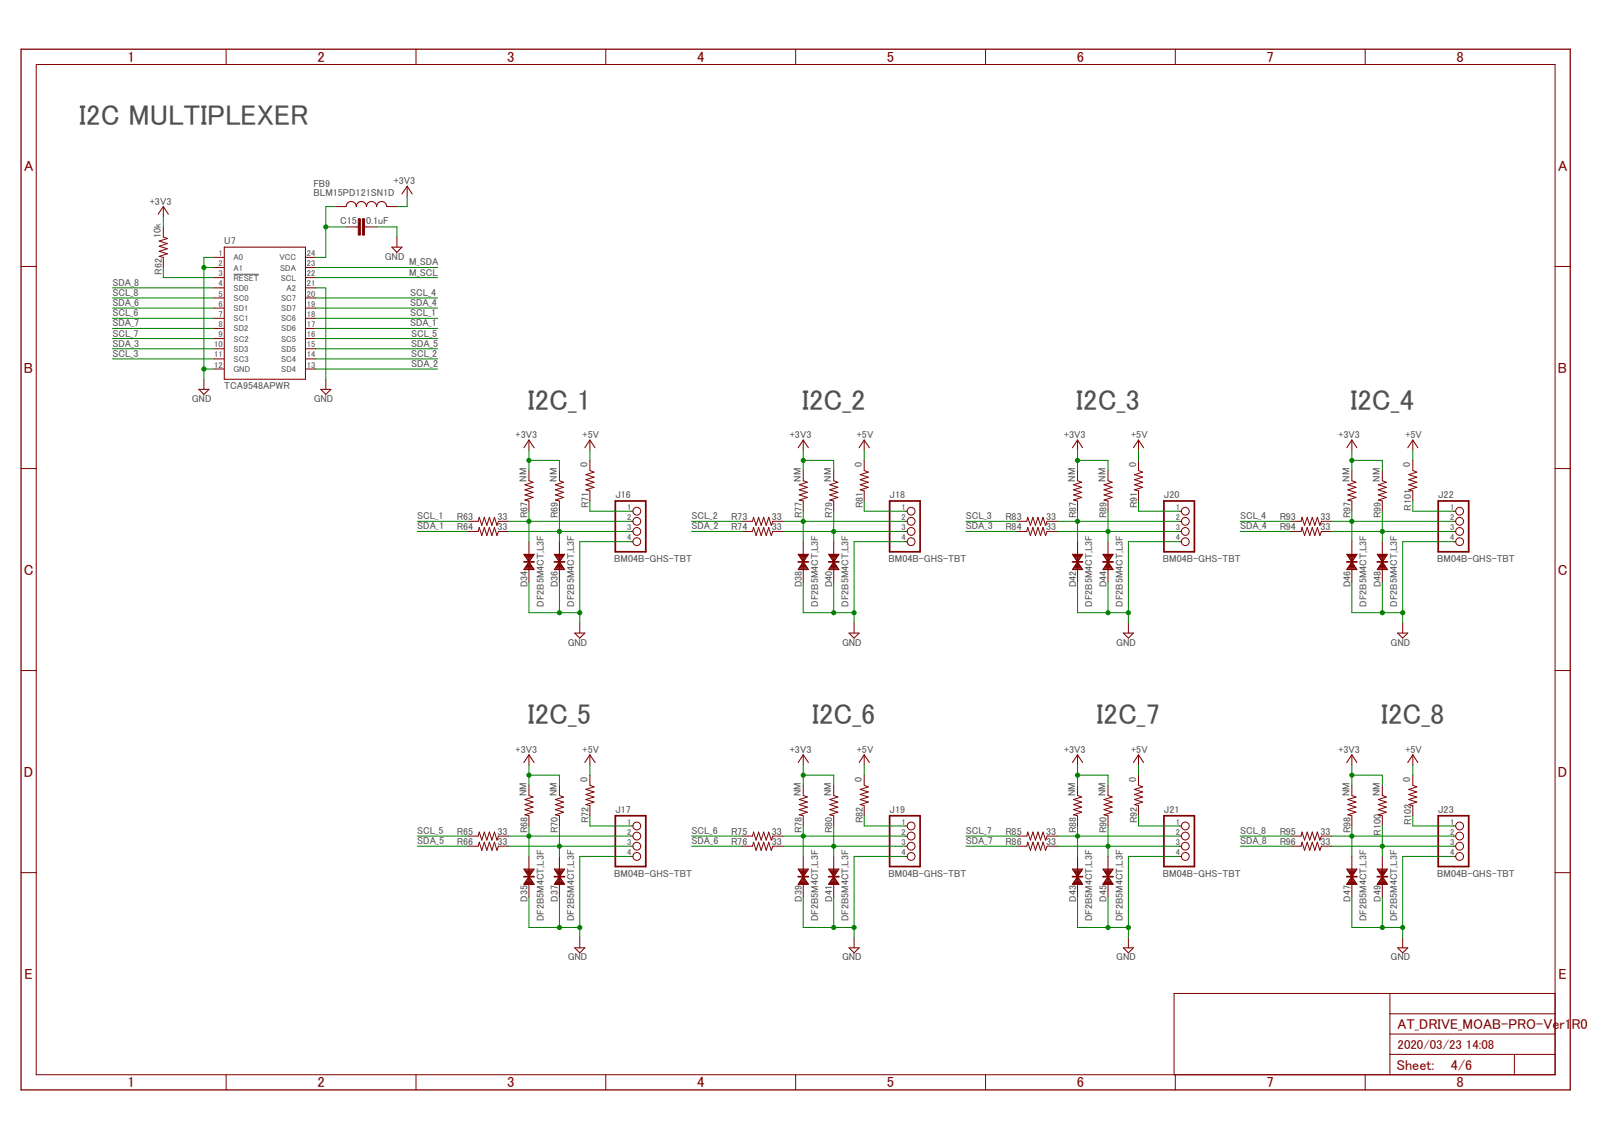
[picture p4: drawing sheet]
<svg xmlns="http://www.w3.org/2000/svg" width="297mm" height="210mm" viewBox="0 0 297 210" stroke-linecap="round" stroke-linejoin="round" font-family="sans-serif">
<path d="M43 50.5h4.6" fill="none" stroke="#505050" stroke-width=".18"/>
<g fill="none" stroke="#800000" stroke-width=".18">
<path d="M6.7 11.9h279.5v186h-279.5zM41.6 9.1v2.8M76.6 9.1v2.8M111.5 9.1v2.8M146.4 9.1v2.8M181.4 9.1v2.8M216.3 9.1v2.8M251.2 9.1v2.8M30.1 38v1.9M61.8 38h1.9M71.2 38h1.8M74.9 34.3v1.9"/>
<path d="M3.9 49.1h2.8M30.1 41.8v1.8l.7 .3-1.5 .5 1.5 .5-1.5 .4 1.5 .5-1.5 .5 1.5 .4-1.5 .5 .8 .2v1.9M39.4 47.4h1.9M39.4 49.3h1.9M39.4 51.1h1.9M39.4 53h1.9M39.4 54.9h1.9M39.4 56.7h1.9M39.4 58.6h1.9M56.2 47.4h1.9M56.2 49.3h1.9M56.2 51.1h1.9"/>
<path d="M56.2 53h1.9M56.2 54.9h1.9M56.2 56.7h1.9M56.2 58.6h1.9M63.7 41.8h2.3M67.1 41.8h2.2M73 43.6v1.9M286.2 49.1h2.8M37.5 69.8v1.9M39.4 60.5h1.9M39.4 62.3h1.9M39.4 64.2h1.9"/>
<path d="M39.4 66.1h1.9M39.4 67.9h1.9M56.2 60.5h1.9M56.2 62.3h1.9M56.2 64.2h1.9M56.2 66.1h1.9M56.2 67.9h1.9M60 69.8v1.9M3.9 86.3h2.8M86.1 96h1.9l.2-.8 .5 1.5 .4-1.5 .5 1.5 .5-1.5 .4 1.5 .5-1.5 .5 1.5 .2-.7h1.9M86.1 97.9h1.9l.2-.8 .5 1.5 .4-1.5 .5 1.5 .5-1.5 .4 1.5 .5-1.5 .5 1.5 .2-.7h1.9M97.3 86.6v1.9l.8 .3-1.5 .5 1.5 .4-1.5 .5 1.5 .5-1.5 .4 1.5 .5-1.5 .5 .7 .1v1.9"/>
<path d="M97.3 81v1.9M103 86.6v1.9l.7 .3-1.5 .5 1.5 .4-1.5 .5 1.5 .5-1.5 .4 1.5 .5-1.5 .5 .8 .1v1.9M108.6 84.8v1.8l.7 .3-1.5 .5 1.5 .5-1.5 .4 1.5 .5-1.5 .5 1.5 .4-1.5 .5 .8 .2v1.8M108.6 81v1.9M116.1 94.1h.4M116.1 96h.4M116.1 97.9h.4M116.1 99.7h.4M136.6 96h1.9l.2-.8 .4 1.5 .5-1.5 .5 1.5 .4-1.5 .5 1.5 .5-1.5 .4 1.5 .3-.7h1.9M136.6 97.9h1.9l.2-.8 .4 1.5 .5-1.5 .5 1.5 .4-1.5 .5 1.5 .5-1.5 .4 1.5 .3-.7h1.9M147.8 86.6v1.9l.8 .3-1.5 .5 1.5 .4-1.5 .5 1.5 .5-1.5 .4 1.5 .5-1.5 .5 .7 .1v1.9M147.8 81v1.9"/>
<path d="M153.4 86.6v1.9l.8 .3-1.5 .5 1.5 .4-1.5 .5 1.5 .5-1.5 .4 1.5 .5-1.5 .5 .7 .1v1.9M159 84.8v1.8l.8 .3-1.5 .5 1.5 .5-1.5 .4 1.5 .5-1.5 .5 1.5 .4-1.5 .5 .7 .2v1.8M159 81v1.9M166.5 94.1h.4M166.5 96h.4M166.5 97.9h.4M166.5 99.7h.4M187.1 96h1.9l.1-.8 .5 1.5 .5-1.5 .5 1.5 .4-1.5 .5 1.5 .5-1.5 .4 1.5 .3-.7h1.9M187.1 97.9h1.9l.1-.8 .5 1.5 .5-1.5 .5 1.5 .4-1.5 .5 1.5 .5-1.5 .4 1.5 .3-.7h1.9M198.3 86.6v1.9l.8 .3-1.5 .5 1.5 .4-1.5 .5 1.5 .5-1.5 .4 1.5 .5-1.5 .5 .7 .1v1.9M198.3 81v1.9M203.9 86.6v1.9l.8 .3-1.5 .5 1.5 .4-1.5 .5 1.5 .5-1.5 .4 1.5 .5-1.5 .5 .7 .1v1.9"/>
<path d="M209.5 84.8v1.8l.8 .3-1.5 .5 1.5 .5-1.5 .4 1.5 .5-1.5 .5 1.5 .4-1.5 .5 .7 .2v1.8M209.5 81v1.9M217 94.1h.4M217 96h.4M217 97.9h.4M217 99.7h.4M237.6 96h1.9l.1-.8 .5 1.5 .5-1.5 .4 1.5 .5-1.5 .5 1.5 .4-1.5 .5 1.5 .3-.7h1.9M237.6 97.9h1.9l.1-.8 .5 1.5 .5-1.5 .4 1.5 .5-1.5 .5 1.5 .4-1.5 .5 1.5 .3-.7h1.9M248.8 86.6v1.9l.8 .3-1.5 .5 1.5 .4-1.5 .5 1.5 .5-1.5 .4 1.5 .5-1.5 .5 .7 .1v1.9M248.8 81v1.9M254.4 86.6v1.9l.7 .3-1.4 .5 1.4 .4-1.4 .5 1.4 .5-1.4 .4 1.4 .5-1.4 .5 .7 .1v1.9M260 84.8v1.8l.8 .3-1.5 .5 1.5 .5-1.5 .4 1.5 .5-1.5 .5 1.5 .4-1.5 .5 .7 .2v1.8"/>
<path d="M260 81v1.9M267.5 94.1h.4M267.5 96h.4M267.5 97.9h.4M267.5 99.7h.4M286.2 86.3h2.8M106.7 114.7v1.9M157.2 114.7v1.9M207.7 114.7v1.9M258.1 114.7v1.9M3.9 123.5h2.8M97.3 139v1.9"/>
<path d="M108.6 139v1.9M147.8 139v1.9M159 139v1.9M198.3 139v1.9M209.5 139v1.9M248.8 139v1.9M260 139v1.9M286.2 123.5h2.8M86.1 153.9h1.9l.2-.7 .5 1.5 .4-1.5 .5 1.5 .5-1.5 .4 1.5 .5-1.5 .5 1.5 .2-.8h1.9M86.1 155.8h1.9l.2-.7 .5 1.5 .4-1.5 .5 1.5 .5-1.5 .4 1.5 .5-1.5 .5 1.5 .2-.8h1.9M97.3 144.6v1.9l.8 .2-1.5 .5 1.5 .5-1.5 .4 1.5 .5-1.5 .5 1.5 .4-1.5 .5 .7 .2v1.9M103 144.6v1.9l.7 .2-1.5 .5 1.5 .5-1.5 .4 1.5 .5-1.5 .5 1.5 .4-1.5 .5 .8 .2v1.9"/>
<path d="M108.6 142.7v1.9l.7 .3-1.5 .5 1.5 .4-1.5 .5 1.5 .4-1.5 .5 1.5 .5-1.5 .4 .8 .2v1.9M116.1 152.1h.4M116.1 153.9h.4M116.1 155.8h.4M116.1 157.7h.4M136.6 153.9h1.9l.2-.7 .4 1.5 .5-1.5 .5 1.5 .4-1.5 .5 1.5 .5-1.5 .4 1.5 .3-.8h1.9M136.6 155.8h1.9l.2-.7 .4 1.5 .5-1.5 .5 1.5 .4-1.5 .5 1.5 .5-1.5 .4 1.5 .3-.8h1.9M147.8 144.6v1.9l.8 .2-1.5 .5 1.5 .5-1.5 .4 1.5 .5-1.5 .5 1.5 .4-1.5 .5 .7 .2v1.9M153.4 144.6v1.9l.8 .2-1.5 .5 1.5 .5-1.5 .4 1.5 .5-1.5 .5 1.5 .4-1.5 .5 .7 .2v1.9M159 142.7v1.9l.8 .3-1.5 .5 1.5 .4-1.5 .5 1.5 .4-1.5 .5 1.5 .5-1.5 .4 .7 .2v1.9M166.5 152.1h.4M166.5 153.9h.4"/>
<path d="M166.5 155.8h.4M166.5 157.7h.4M187.1 153.9h1.9l.1-.7 .5 1.5 .5-1.5 .5 1.5 .4-1.5 .5 1.5 .5-1.5 .4 1.5 .3-.8h1.9M187.1 155.8h1.9l.1-.7 .5 1.5 .5-1.5 .5 1.5 .4-1.5 .5 1.5 .5-1.5 .4 1.5 .3-.8h1.9M198.3 144.6v1.9l.8 .2-1.5 .5 1.5 .5-1.5 .4 1.5 .5-1.5 .5 1.5 .4-1.5 .5 .7 .2v1.9M203.9 144.6v1.9l.8 .2-1.5 .5 1.5 .5-1.5 .4 1.5 .5-1.5 .5 1.5 .4-1.5 .5 .7 .2v1.9M209.5 142.7v1.9l.8 .3-1.5 .5 1.5 .4-1.5 .5 1.5 .4-1.5 .5 1.5 .5-1.5 .4 .7 .2v1.9M217 152.1h.4M217 153.9h.4M217 155.8h.4M217 157.7h.4M237.6 153.9h1.9l.1-.7 .5 1.5 .5-1.5 .4 1.5 .5-1.5 .5 1.5 .4-1.5 .5 1.5 .3-.8h1.9"/>
<path d="M237.6 155.8h1.9l.1-.7 .5 1.5 .5-1.5 .4 1.5 .5-1.5 .5 1.5 .4-1.5 .5 1.5 .3-.8h1.9M248.8 144.6v1.9l.8 .2-1.5 .5 1.5 .5-1.5 .4 1.5 .5-1.5 .5 1.5 .4-1.5 .5 .7 .2v1.9M254.4 144.6v1.9l.7 .2-1.4 .5 1.4 .5-1.4 .4 1.4 .5-1.4 .5 1.4 .4-1.4 .5 .7 .2v1.9M260 142.7v1.9l.8 .3-1.5 .5 1.5 .4-1.5 .5 1.5 .4-1.5 .5 1.5 .5-1.5 .4 .7 .2v1.9M267.5 152.1h.4M267.5 153.9h.4M267.5 155.8h.4M267.5 157.7h.4M3.9 160.7h2.8M106.7 172.6v1.9M157.2 172.6v1.9M207.7 172.6v1.9"/>
<path d="M258.1 172.6v1.9M286.2 160.7h2.8M41.6 197.9v2.8M76.6 197.9v2.8M111.5 197.9v2.8M146.4 197.9v2.8M181.4 197.9v2.8M216.3 197.9v2.8M251.2 197.9v2.8M255.8 194.1h30.4M255.8 182.9v15M255.8 190.4h30.4"/>
<path d="M255.8 186.7h30.4M278.7 194.1v3.8M286.2 182.9h-70.1v15"/>
<circle cx="117.2" cy="96" r=".72"/>
<circle cx="117.2" cy="94.1" r=".72"/>
<circle cx="117.2" cy="97.9" r=".72"/>
<circle cx="117.2" cy="99.7" r=".72"/>
<circle cx="167.7" cy="96" r=".72"/>
<circle cx="167.7" cy="94.1" r=".72"/>
<circle cx="167.7" cy="99.7" r=".72"/>
<circle cx="167.7" cy="97.9" r=".72"/>
<circle cx="218.1" cy="94.1" r=".72"/>
<circle cx="218.1" cy="96" r=".72"/>
<circle cx="218.1" cy="99.7" r=".72"/>
<circle cx="218.1" cy="97.9" r=".72"/>
<circle cx="268.6" cy="96" r=".72"/>
<circle cx="268.6" cy="99.7" r=".72"/>
<circle cx="268.6" cy="97.9" r=".72"/>
<circle cx="268.6" cy="94.1" r=".72"/>
<circle cx="117.2" cy="157.7" r=".72"/>
<circle cx="117.2" cy="155.8" r=".72"/>
<circle cx="117.2" cy="153.9" r=".72"/>
<circle cx="117.2" cy="152.1" r=".72"/>
<circle cx="167.7" cy="155.8" r=".72"/>
<circle cx="167.7" cy="152.1" r=".72"/>
<circle cx="167.7" cy="153.9" r=".72"/>
<circle cx="167.7" cy="157.7" r=".72"/>
<circle cx="218.1" cy="157.7" r=".72"/>
<circle cx="218.1" cy="152.1" r=".72"/>
<circle cx="218.1" cy="153.9" r=".72"/>
<circle cx="218.1" cy="155.8" r=".72"/>
<circle cx="268.6" cy="155.8" r=".72"/>
<circle cx="268.6" cy="152.1" r=".72"/>
<circle cx="268.6" cy="153.9" r=".72"/>
<circle cx="268.6" cy="157.7" r=".72"/>
</g>
<path d="M3.9 9.1h285.1v191.6h-285.1z" fill="none" stroke="#800000" stroke-width=".23"/>
<g fill="none" stroke="#800000" stroke-width=".19">
<path d="M29.1 39.4l1-1.4 .9 1.4M63.7 38a.93 .93 0 0 1 .9-.9 .93 .93 0 0 1 1 .9 .93 .93 0 0 1 .9-.9 .93 .93 0 0 1 .9 .9 .94 .94 0 0 1 1-.9 .94 .94 0 0 1 .9 .9 .93 .93 0 0 1 1-.9 .93 .93 0 0 1 .9 .9M74 35.7l.9-1.4 1 1.4M41.3 45.5h14.9v24.3h-14.9zM72.1 45.5h1.9l-1 1zM36.6 71.7h1.9l-1 .9zM59 71.7h1.9l-.9 .9zM96.4 82.4l.9-1.4 1 1.4M97.3 99.7v7.5M103 99.7v7.5M107.6 82.4l1-1.4 .9 1.4M146.9 82.4l.9-1.4 1 1.4"/>
<path d="M147.8 99.7v7.5M153.4 99.7v7.5M158.1 82.4l.9-1.4 1 1.4M197.4 82.4l.9-1.4 .9 1.4M198.3 99.7v7.5M203.9 99.7v7.5M208.6 82.4l.9-1.4 1 1.4M247.9 82.4l.9-1.4 .9 1.4M248.8 99.7v7.5M254.4 99.7v7.5M259.1 82.4l.9-1.4 .9 1.4M96.4 102.1h1.9l-1 1.4z"/>
<path d="M96.5 102.1h1.8M96.5 104.8h1.7M96.6 102.3h1.5M96.6 104.6h1.5M96.7 102.4h1.3M96.7 104.5h1.3M96.8 102.6h1.1M96.8 104.3h1.1M96.9 102.7h.9M96.9 104.1h.9M97 102.9h.7M97 104h.7"/>
<path d="M97.1 103.1h.5M97.1 103.8h.5M97.2 103.2h.3M97.2 103.7h.3M97.3 103.4h.1M97.3 103.5h.1M97.3 103.5l1 1.4h-1.9zM102 102.1h1.9l-.9 1.4zM102.1 102.1h1.8M102.1 104.8h1.7M102.2 102.3h1.6M102.2 104.6h1.5"/>
<path d="M102.3 102.4h1.4M102.3 104.5h1.3M102.4 102.6h1.1M102.4 104.3h1.1M102.5 102.7h.9M102.5 104.1h.9M102.6 102.9h.7M102.6 104h.7M102.7 103.1h.5M102.7 103.8h.5M102.8 103.2h.3M102.8 103.7h.3"/>
<path d="M102.9 103.4h.1M102.9 103.5h.1M103 103.5l.9 1.4h-1.9zM105.8 116.6h1.8l-.9 .9zM146.9 102.1h1.9l-1 1.4zM146.9 102.1h1.8M147 104.8h1.7M147 102.3h1.6M147.1 104.6h1.5M147.2 102.4h1.3M147.2 104.5h1.3M147.3 102.6h1.1"/>
<path d="M147.3 104.3h1.1M147.4 102.7h.9M147.4 104.1h.9M147.5 102.9h.7M147.5 104h.7M147.6 103.1h.5M147.6 103.8h.5M147.7 103.2h.3M147.7 103.7h.3M147.8 103.4h.1M147.8 103.5h.1M147.8 103.5l1 1.4h-1.9z"/>
<path d="M152.5 102.1h1.9l-1 1.4zM152.5 102.1h1.8M152.6 104.8h1.7M152.7 102.3h1.5M152.7 104.6h1.5M152.8 102.4h1.3M152.8 104.5h1.3M152.9 102.6h1.1M152.9 104.3h1.1M153 102.7h.9M153 104.1h.9M153.1 102.9h.7"/>
<path d="M153.1 104h.7M153.2 103.1h.5M153.2 103.8h.5M153.3 103.2h.3M153.3 103.7h.3M153.4 103.4h.1M153.4 103.5h.1M153.4 103.5l1 1.4h-1.9zM156.3 116.6h1.8l-.9 .9zM197.4 102.1h1.8l-.9 1.4zM197.4 102.1h1.8M197.4 104.8h1.8"/>
<path d="M197.5 102.3h1.6M197.5 104.6h1.6M197.6 102.4h1.4M197.7 104.5h1.3M197.7 102.6h1.2M197.8 104.3h1.1M197.8 102.7h1M197.9 104.1h.9M198 102.9h.7M198 104h.7M198 103.1h.6M198.1 103.8h.5"/>
<path d="M198.1 103.2h.4M198.2 103.7h.3M198.2 103.4h.2M198.3 103.5h.1M198.3 103.5l.9 1.4h-1.8zM203 102.1h1.9l-1 1.4zM203 102.1h1.8M203.1 104.8h1.7M203.1 102.3h1.6M203.2 104.6h1.5M203.2 102.4h1.4M203.3 104.5h1.3"/>
<path d="M203.3 102.6h1.2M203.4 104.3h1.1M203.5 102.7h.9M203.5 104.1h.9M203.6 102.9h.7M203.6 104h.7M203.6 103.1h.6M203.7 103.8h.5M203.8 103.2h.3M203.8 103.7h.3M203.9 103.4h.1M203.9 103.5h.1"/>
<path d="M203.9 103.5l1 1.4h-1.9zM206.7 116.6h1.9l-.9 .9zM247.9 102.1h1.8l-.9 1.4zM247.9 102.1h1.8M247.9 104.8h1.8M248 102.3h1.6M248 104.6h1.6M248.1 102.4h1.4M248.1 104.5h1.3M248.2 102.6h1.2M248.2 104.3h1.1M248.3 102.7h1"/>
<path d="M248.3 104.1h1M248.4 102.9h.8M248.5 104h.7M248.5 103.1h.6M248.6 103.8h.4M248.6 103.2h.4M248.6 103.7h.3M248.7 103.4h.2M248.8 103.5h.1M248.8 103.5l.9 1.4h-1.8zM253.5 102.1h1.8l-.9 1.4zM253.5 102.1h1.8"/>
<path d="M253.5 104.8h1.8M253.6 102.3h1.6M253.6 104.6h1.6M253.7 102.4h1.4M253.7 104.5h1.4M253.8 102.6h1.2M253.9 104.3h1.1M253.9 102.7h1M254 104.1h.9M254 102.9h.8M254.1 104h.7M254.1 103.1h.6"/>
<path d="M254.2 103.8h.5M254.2 103.2h.4M254.3 103.7h.3M254.3 103.4h.2M254.4 103.5h.1M254.4 103.5l.9 1.4h-1.8zM257.2 116.6h1.9l-1 .9zM96.4 140.4l.9-1.4 1 1.4M97.3 157.7v7.5M103 157.7v7.5M107.6 140.4l1-1.4 .9 1.4M146.9 140.4l.9-1.4 1 1.4"/>
<path d="M147.8 157.7v7.5M153.4 157.7v7.5M158.1 140.4l.9-1.4 1 1.4M197.4 140.4l.9-1.4 .9 1.4M198.3 157.7v7.5M203.9 157.7v7.5M208.6 140.4l.9-1.4 1 1.4M247.9 140.4l.9-1.4 .9 1.4M248.8 157.7v7.5M254.4 157.7v7.5M259.1 140.4l.9-1.4 .9 1.4M96.4 160h1.9l-1 1.4z"/>
<path d="M96.5 160.2h1.7M96.5 162.7h1.7M96.6 162.5h1.5M96.6 160.3h1.5M96.7 162.3h1.3M96.7 160.5h1.3M96.8 162.2h1.1M96.8 160.6h1.1M96.9 162h.9M96.9 160.8h.9M97 161.9h.7M97 161h.7"/>
<path d="M97.1 161.1h.5M97.2 161.7h.4M97.2 161.3h.3M97.3 161.6h.2M97.3 161.4l1 1.4h-1.9zM97.3 161.4h.1M102 160h1.9l-.9 1.4zM102.1 160.2h1.7M102.2 162.7h1.6M102.2 162.5h1.5M102.2 160.3h1.5M102.3 162.3h1.3"/>
<path d="M102.3 160.5h1.3M102.4 162.2h1.1M102.4 160.6h1.1M102.6 162h.8M102.6 160.8h.8M102.7 161.9h.6M102.7 161h.6M102.7 161.1h.5M102.8 161.7h.4M102.8 161.3h.3M102.9 161.6h.2M103 161.4l.9 1.4h-1.9z"/>
<path d="M103 161.4h.1M105.8 174.5h1.8l-.9 1zM146.9 160h1.9l-1 1.4zM147 162.7h1.7M147 160.2h1.7M147.1 162.5h1.4M147.1 160.3h1.5M147.2 162.3h1.2M147.2 160.5h1.3M147.3 162.2h1.1M147.3 160.6h1.1M147.4 162h.9"/>
<path d="M147.4 160.8h.9M147.5 161.9h.6M147.5 161h.6M147.6 161.1h.4M147.6 161.7h.4M147.7 161.3h.2M147.7 161.6h.2M147.8 161.4l1 1.4h-1.9zM147.8 161.4h.1M152.5 160h1.9l-1 1.4zM152.6 162.7h1.7M152.6 160.2h1.7"/>
<path d="M152.7 162.5h1.5M152.7 160.3h1.5M152.8 162.3h1.3M152.8 160.5h1.3M152.9 162.2h1.1M152.9 160.6h1.1M153 162h.9M153 160.8h.9M153.1 161h.7M153.1 161.9h.7M153.2 161.1h.4M153.2 161.7h.4"/>
<path d="M153.3 161.3h.2M153.4 161.6h.1M153.4 161.4l1 1.4h-1.9zM153.4 161.4h.1M156.3 174.5h1.8l-.9 1zM197.4 160h1.8l-1.8 2.8h1.8zM197.5 162.7h1.6M197.5 160.2h1.7M197.6 162.5h1.4M197.6 160.3h1.5M197.7 162.3h1.2M197.7 160.5h1.2"/>
<path d="M197.8 162.2h1M197.8 160.6h1M197.9 162h.8M197.9 160.8h.8M198 161h.6M198 161.9h.6M198.1 161.1h.4M198.1 161.7h.4M198.2 161.3h.2M198.2 161.6h.2M198.3 161.4h.1M203 160h1.9l-1.9 2.8h1.9z"/>
<path d="M203.1 162.7h1.6M203.1 160.2h1.7M203.2 162.5h1.4M203.2 160.3h1.5M203.3 162.3h1.2M203.3 160.5h1.3M203.4 162.2h1M203.4 160.6h1M203.5 160.8h.8M203.5 162h.8M203.6 161h.6M203.6 161.9h.6"/>
<path d="M203.7 161.1h.4M203.7 161.7h.4M203.8 161.3h.2M203.8 161.6h.2M203.9 161.4h.1M206.7 174.5h1.9l-.9 1zM247.9 160h1.8l-1.8 2.8h1.8zM248 162.7h1.6M248 160.2h1.6M248.1 162.5h1.4M248.1 160.3h1.4M248.2 162.3h1.2"/>
<path d="M248.2 160.5h1.2M248.3 162.2h1M248.3 160.6h1M248.4 160.8h.8M248.4 162h.8M248.5 161h.6M248.5 161.9h.6M248.6 161.1h.4M248.6 161.7h.4M248.7 161.6h.2M248.7 161.3h.2M248.8 161.4h.1"/>
<path d="M253.5 160h1.8l-1.8 2.8h1.8zM253.6 162.7h1.6M253.6 160.2h1.6M253.7 162.5h1.4M253.7 160.3h1.4M253.8 162.3h1.2M253.8 160.5h1.2M253.9 162.2h1M253.9 160.6h1M254 160.8h.8M254 162h.8M254.1 161h.6"/>
<path d="M254.1 161.9h.6M254.2 161.1h.4M254.2 161.7h.4M254.3 161.6h.2M254.3 161.3h.2M254.4 161.4h.1M257.2 174.5h1.9l-1 1z"/>
</g>
<g fill="#800000" stroke="#800000" stroke-width=".18">
<path d="M66.7 40.3h.4v3h-.4z"/>
<path d="M65.9 40.3h.4v3h-.4z"/>
</g>
<g fill="none" stroke="#800000" stroke-width=".32">
<path d="M113.2 92.2h5.7v9.4h-5.7zM163.7 92.2h5.6v9.4h-5.6zM214.2 92.2h5.6v9.4h-5.6zM264.7 92.2h5.6v9.4h-5.6zM96.4 103.5h1.9M102 103.5h1.9M146.9 103.5h1.9M152.5 103.5h1.9M197.4 103.5h1.8M203 103.5h1.9M247.9 103.5h1.8M253.5 103.5h1.8"/>
<path d="M113.2 150.2h5.7v9.4h-5.7zM163.7 150.2h5.6v9.4h-5.6zM214.2 150.2h5.6v9.4h-5.6zM264.7 150.2h5.6v9.4h-5.6zM96.4 161.4h1.9M102 161.4h1.9M146.9 161.4h1.9M152.5 161.4h1.9M197.4 161.4h1.8M203 161.4h1.9M247.9 161.4h1.8M253.5 161.4h1.8"/>
</g>
<g fill="none" stroke="#008000" stroke-width=".18">
<path d="M30.1 39.9v1.9M61.8 38h-1.8v9.4h-1.9M74.9 36.2v1.8h-1.9M20.7 53h18.7M20.7 58.6h18.7M20.7 54.9h18.7M20.7 56.7h18.7M30.1 49.3v1.8h9.3M37.5 49.3h1.9M39.4 47.4h-1.9v22.4M58.1 49.3h22.4M58.1 53h1.9v16.8"/>
<path d="M58.1 51.1h22.4M58.1 58.6h22.4M58.1 54.9h22.4M58.1 56.7h22.4M60 41.8h3.7M69.3 41.8h3.7v1.8M20.7 60.5h18.7M20.7 66.1h18.7M20.7 64.2h18.7M20.7 62.3h18.7M37.5 67.9h1.9M58.1 67.9h22.4"/>
<path d="M58.1 60.5h22.4M58.1 66.1h22.4M58.1 64.2h22.4M58.1 62.3h22.4M76.8 96h9.3M76.8 97.9h9.3M93.6 96h22.5M93.6 97.9h22.5M97.3 82.9v3.7M97.3 94.1v5.6M97.3 84.8h5.7v1.8M103 94.1v5.6"/>
<path d="M108.6 82.9v1.9M108.6 92.2v1.9h7.5M116.1 99.7h-9.4v15M127.3 96h9.3M127.3 97.9h9.3M144.1 96h22.4M144.1 97.9h22.4M147.8 82.9v3.7M147.8 94.1v5.6M147.8 84.8h5.6v1.8M153.4 94.1v5.6M159 82.9v1.9"/>
<path d="M159 92.2v1.9h7.5M166.5 99.7h-9.3v15M177.8 96h9.3M177.8 97.9h9.3M194.6 96h22.4M194.6 97.9h22.4M198.3 82.9v3.7M198.3 94.1v5.6M198.3 84.8h5.6v1.8M203.9 94.1v5.6M209.5 82.9v1.9M209.5 92.2v1.9h7.5"/>
<path d="M217 99.7h-9.3v15M228.2 96h9.4M228.2 97.9h9.4M245.1 96h22.4M245.1 97.9h22.4M248.8 82.9v3.7M248.8 94.1v5.6M248.8 84.8h5.6v1.8M254.4 94.1v5.6M260 82.9v1.9M260 92.2v1.9h7.5M267.5 99.7h-9.4v15"/>
<path d="M97.3 107.2v5.6h9.4M103 107.2v5.6M147.8 107.2v5.6h9.4M153.4 107.2v5.6M198.3 107.2v5.6h9.4M203.9 107.2v5.6M248.8 107.2v5.6h9.3M254.4 107.2v5.6M76.8 153.9h9.3M76.8 155.8h9.3M93.6 153.9h22.5M93.6 155.8h22.5"/>
<path d="M97.3 140.9v3.7M97.3 152.1v5.6M97.3 142.7h5.7v1.9M103 152.1v5.6M108.6 140.9v1.8M108.6 150.2v1.9h7.5M116.1 157.7h-9.4v14.9M127.3 153.9h9.3M127.3 155.8h9.3M144.1 153.9h22.4M144.1 155.8h22.4M147.8 140.9v3.7"/>
<path d="M147.8 152.1v5.6M147.8 142.7h5.6v1.9M153.4 152.1v5.6M159 140.9v1.8M159 150.2v1.9h7.5M166.5 157.7h-9.3v14.9M177.8 153.9h9.3M177.8 155.8h9.3M194.6 153.9h22.4M194.6 155.8h22.4M198.3 140.9v3.7M198.3 152.1v5.6"/>
<path d="M198.3 142.7h5.6v1.9M203.9 152.1v5.6M209.5 140.9v1.8M209.5 150.2v1.9h7.5M217 157.7h-9.3v14.9M228.2 153.9h9.4M228.2 155.8h9.4M245.1 153.9h22.4M245.1 155.8h22.4M248.8 140.9v3.7M248.8 152.1v5.6M248.8 142.7h5.6v1.9"/>
<path d="M254.4 152.1v5.6M260 140.9v1.8M260 150.2v1.9h7.5M267.5 157.7h-9.4v14.9M97.3 165.2v5.6h9.4M103 165.2v5.6M147.8 165.2v5.6h9.4M153.4 165.2v5.6M198.3 165.2v5.6h9.4M203.9 165.2v5.6M248.8 165.2v5.6h9.3M254.4 165.2v5.6"/>
</g>
<g fill="#008000" stroke="#008000" stroke-width=".18">
<circle cx="103" cy="112.8" r=".38"/>
<circle cx="106.7" cy="112.8" r=".38"/>
<circle cx="37.5" cy="49.3" r=".38"/>
<circle cx="37.5" cy="67.9" r=".38"/>
<circle cx="153.4" cy="112.8" r=".38"/>
<circle cx="157.2" cy="112.8" r=".38"/>
<circle cx="203.9" cy="112.8" r=".38"/>
<circle cx="207.7" cy="112.8" r=".38"/>
<circle cx="254.4" cy="112.8" r=".38"/>
<circle cx="258.1" cy="112.8" r=".38"/>
<circle cx="103" cy="170.8" r=".38"/>
<circle cx="106.7" cy="170.8" r=".38"/>
<circle cx="153.4" cy="170.8" r=".38"/>
<circle cx="157.2" cy="170.8" r=".38"/>
<circle cx="203.9" cy="170.8" r=".38"/>
<circle cx="207.7" cy="170.8" r=".38"/>
<circle cx="254.4" cy="170.8" r=".38"/>
<circle cx="258.1" cy="170.8" r=".38"/>
<circle cx="60" cy="41.8" r=".38"/>
<circle cx="97.3" cy="84.8" r=".38"/>
<circle cx="147.8" cy="84.8" r=".38"/>
<circle cx="198.3" cy="84.8" r=".38"/>
<circle cx="248.8" cy="84.8" r=".38"/>
<circle cx="97.3" cy="142.7" r=".38"/>
<circle cx="147.8" cy="142.7" r=".38"/>
<circle cx="198.3" cy="142.7" r=".38"/>
<circle cx="248.8" cy="142.7" r=".38"/>
<circle cx="97.3" cy="96" r=".38"/>
<circle cx="103" cy="97.9" r=".38"/>
<circle cx="147.8" cy="96" r=".38"/>
<circle cx="153.4" cy="97.9" r=".38"/>
<circle cx="198.3" cy="96" r=".38"/>
<circle cx="203.9" cy="97.9" r=".38"/>
<circle cx="248.8" cy="96" r=".38"/>
<circle cx="254.4" cy="97.9" r=".38"/>
<circle cx="97.3" cy="153.9" r=".38"/>
<circle cx="103" cy="155.8" r=".38"/>
<circle cx="147.8" cy="153.9" r=".38"/>
<circle cx="153.4" cy="155.8" r=".38"/>
<circle cx="198.3" cy="153.9" r=".38"/>
<circle cx="203.9" cy="155.8" r=".38"/>
<circle cx="248.8" cy="153.9" r=".38"/>
<circle cx="254.4" cy="155.8" r=".38"/>
</g>
<g font-size="5.3" fill="#505050">
<text x="14.6" y="23.1">I2C MULTIPLEXER</text>
<text x="97.1" y="75.4">I2C_1</text>
<text x="147.6" y="75.4">I2C_2</text>
<text x="198.1" y="75.4">I2C_3</text>
<text x="248.6" y="75.4">I2C_4</text>
<text x="97.1" y="133.4">I2C_5</text>
<text x="149.5" y="133.4">I2C_6</text>
<text x="201.8" y="133.4">I2C_7</text>
<text x="254.2" y="133.4">I2C_8</text>
</g>
<g font-size="2.7" fill="#800000">
<text x="23.5" y="11.4">1</text>
<text x="58.4" y="11.4">2</text>
<text x="93.3" y="11.4">3</text>
<text x="128.3" y="11.4">4</text>
<text x="163.2" y="11.4">5</text>
<text x="198.2" y="11.4">6</text>
<text x="233.1" y="11.4">7</text>
<text x="268" y="11.4">8</text>
<text x="4.4" y="31.4">A</text>
<text x="286.7" y="31.4">A</text>
<text x="4.4" y="68.6">B</text>
<text x="286.7" y="68.6">B</text>
<text x="4.4" y="105.8">C</text>
<text x="286.7" y="105.8">C</text>
<text x="4.4" y="143">D</text>
<text x="286.7" y="143">D</text>
<text x="4.5" y="180.2">E</text>
<text x="286.8" y="180.2">E</text>
<text x="23.5" y="200.2">1</text>
<text x="58.4" y="200.2">2</text>
<text x="93.3" y="200.2">3</text>
<text x="128.3" y="200.2">4</text>
<text x="163.2" y="200.2">5</text>
<text x="198.2" y="200.2">6</text>
<text x="233.1" y="200.2">7</text>
<text x="268" y="200.2">8</text>
</g>
<g font-size="2.6" fill="#800000">
<text x="257.2" y="189.5">AT_DRIVE_MOAB-PRO-Ver1</text>
<text x="289.2" y="189.5">R0</text>
<text x="257" y="197">Sheet:</text>
<text x="267" y="196.9">4/6</text>
</g>
<g font-size="2.4" fill="#800000">
<text x="257.2" y="193.2">2020/03/23</text>
<text x="269.8" y="193.2">14:08</text>
</g>
<g font-size="1.8" fill="#505050">
<text x="57.7" y="34.4">FB9</text>
<text x="72.5" y="33.9">+3V3</text>
<text x="27.6" y="37.7">+3V3</text>
<text x="57.7" y="36.1">BLM15PD121SN1D</text>
<text x="62.6" y="41.3">C15</text>
<text x="67.4" y="41.3">0.1uF</text>
<text x="29.6" y="43.9" transform="rotate(-90 29.6 43.9)">10k</text>
<text x="41.3" y="45">U7</text>
<text x="70.8" y="47.9">GND</text>
<text x="20.7" y="52.6">SDA_8</text>
<text x="29.8" y="50.6" transform="rotate(-90 29.8 50.6)">R62</text>
<text x="75.3" y="48.9">M_SDA</text>
<text x="75.3" y="50.8">M_SCL</text>
<text x="20.7" y="58.2">SCL_6</text>
<text x="20.7" y="56.4">SDA_6</text>
<text x="20.7" y="54.5">SCL_8</text>
<text x="75.5" y="58.2">SCL_1</text>
<text x="75.5" y="54.5">SCL_4</text>
<text x="75.5" y="56.4">SDA_4</text>
<text x="20.7" y="65.7">SCL_3</text>
<text x="20.7" y="63.8">SDA_3</text>
<text x="20.7" y="62">SCL_7</text>
<text x="20.7" y="60.1">SDA_7</text>
<text x="75.5" y="60.1">SDA_1</text>
<text x="75.7" y="65.7">SCL_2</text>
<text x="75.7" y="62">SCL_5</text>
<text x="75.7" y="63.8">SDA_5</text>
<text x="41.3" y="71.7">TCA9548APWR</text>
<text x="75.7" y="67.6">SDA_2</text>
<text x="35.3" y="74">GND</text>
<text x="57.7" y="74">GND</text>
<text x="94.9" y="80.7">+3V3</text>
<text x="107.2" y="80.7">+5V</text>
<text x="145.4" y="80.7">+3V3</text>
<text x="157.7" y="80.7">+5V</text>
<text x="195.9" y="80.7">+3V3</text>
<text x="208.2" y="80.7">+5V</text>
<text x="246.3" y="80.7">+3V3</text>
<text x="258.7" y="80.7">+5V</text>
<text x="96.9" y="88.7" transform="rotate(-90 96.9 88.7)">NM</text>
<text x="102.5" y="88.7" transform="rotate(-90 102.5 88.7)">NM</text>
<text x="108.1" y="86" transform="rotate(-90 108.1 86)">0</text>
<text x="147.4" y="88.7" transform="rotate(-90 147.4 88.7)">NM</text>
<text x="153" y="88.7" transform="rotate(-90 153 88.7)">NM</text>
<text x="158.6" y="86" transform="rotate(-90 158.6 86)">0</text>
<text x="197.9" y="88.7" transform="rotate(-90 197.9 88.7)">NM</text>
<text x="203.5" y="88.7" transform="rotate(-90 203.5 88.7)">NM</text>
<text x="209.1" y="86" transform="rotate(-90 209.1 86)">0</text>
<text x="248.3" y="88.7" transform="rotate(-90 248.3 88.7)">NM</text>
<text x="253.9" y="88.7" transform="rotate(-90 253.9 88.7)">NM</text>
<text x="259.5" y="86" transform="rotate(-90 259.5 86)">0</text>
<text x="76.8" y="95.6">SCL_1</text>
<text x="84.1" y="95.7">R63</text>
<text x="91.6" y="95.7">33</text>
<text x="97.1" y="95.4" transform="rotate(-90 97.1 95.4)">R67</text>
<text x="102.7" y="95.4" transform="rotate(-90 102.7 95.4)">R69</text>
<text x="108.3" y="93.6" transform="rotate(-90 108.3 93.6)">R71</text>
<text x="113.2" y="91.8">J16</text>
<text x="127.3" y="95.6">SCL_2</text>
<text x="134.6" y="95.7">R73</text>
<text x="142" y="95.7">33</text>
<text x="147.6" y="95.4" transform="rotate(-90 147.6 95.4)">R77</text>
<text x="153.2" y="95.4" transform="rotate(-90 153.2 95.4)">R79</text>
<text x="158.8" y="93.6" transform="rotate(-90 158.8 93.6)">R81</text>
<text x="163.7" y="91.8">J18</text>
<text x="177.8" y="95.6">SCL_3</text>
<text x="185" y="95.7">R83</text>
<text x="192.5" y="95.7">33</text>
<text x="198" y="95.4" transform="rotate(-90 198 95.4)">R87</text>
<text x="203.6" y="95.4" transform="rotate(-90 203.6 95.4)">R89</text>
<text x="209.3" y="93.6" transform="rotate(-90 209.3 93.6)">R91</text>
<text x="214.2" y="91.8">J20</text>
<text x="228.2" y="95.6">SCL_4</text>
<text x="235.5" y="95.7">R93</text>
<text x="243" y="95.7">33</text>
<text x="248.5" y="95.4" transform="rotate(-90 248.5 95.4)">R97</text>
<text x="254.1" y="95.4" transform="rotate(-90 254.1 95.4)">R99</text>
<text x="259.7" y="94" transform="rotate(-90 259.7 94)">R101</text>
<text x="264.7" y="91.8">J22</text>
<text x="76.8" y="97.5">SDA_1</text>
<text x="84.1" y="97.6">R64</text>
<text x="91.6" y="97.6">33</text>
<text x="127.3" y="97.5">SDA_2</text>
<text x="134.6" y="97.6">R74</text>
<text x="142" y="97.6">33</text>
<text x="177.8" y="97.5">SDA_3</text>
<text x="185" y="97.6">R84</text>
<text x="192.5" y="97.6">33</text>
<text x="228.2" y="97.5">SDA_4</text>
<text x="235.5" y="97.6">R94</text>
<text x="243" y="97.6">33</text>
<text x="113.1" y="103.5">BM04B-GHS-TBT</text>
<text x="163.5" y="103.5">BM04B-GHS-TBT</text>
<text x="214" y="103.5">BM04B-GHS-TBT</text>
<text x="264.5" y="103.5">BM04B-GHS-TBT</text>
<text x="97.1" y="108.1" transform="rotate(-90 97.1 108.1)">D34</text>
<text x="100.1" y="111.7" transform="rotate(-90 100.1 111.7)">DF2B5M4CT,L3F</text>
<text x="102.7" y="108.1" transform="rotate(-90 102.7 108.1)">D36</text>
<text x="105.7" y="111.7" transform="rotate(-90 105.7 111.7)">DF2B5M4CT,L3F</text>
<text x="147.6" y="108.1" transform="rotate(-90 147.6 108.1)">D38</text>
<text x="150.6" y="111.7" transform="rotate(-90 150.6 111.7)">DF2B5M4CT,L3F</text>
<text x="153.2" y="108.1" transform="rotate(-90 153.2 108.1)">D40</text>
<text x="156.2" y="111.7" transform="rotate(-90 156.2 111.7)">DF2B5M4CT,L3F</text>
<text x="198" y="108.1" transform="rotate(-90 198 108.1)">D42</text>
<text x="201" y="111.7" transform="rotate(-90 201 111.7)">DF2B5M4CT,L3F</text>
<text x="203.6" y="108.1" transform="rotate(-90 203.6 108.1)">D44</text>
<text x="206.6" y="111.7" transform="rotate(-90 206.6 111.7)">DF2B5M4CT,L3F</text>
<text x="248.5" y="108.1" transform="rotate(-90 248.5 108.1)">D46</text>
<text x="251.5" y="111.7" transform="rotate(-90 251.5 111.7)">DF2B5M4CT,L3F</text>
<text x="254.1" y="108.1" transform="rotate(-90 254.1 108.1)">D48</text>
<text x="257.1" y="111.7" transform="rotate(-90 257.1 111.7)">DF2B5M4CT,L3F</text>
<text x="104.5" y="118.9">GND</text>
<text x="155" y="118.9">GND</text>
<text x="205.4" y="118.9">GND</text>
<text x="255.9" y="118.9">GND</text>
<text x="94.9" y="138.6">+3V3</text>
<text x="107.2" y="138.6">+5V</text>
<text x="108.1" y="143.9" transform="rotate(-90 108.1 143.9)">0</text>
<text x="145.4" y="138.6">+3V3</text>
<text x="157.7" y="138.6">+5V</text>
<text x="158.6" y="143.9" transform="rotate(-90 158.6 143.9)">0</text>
<text x="195.9" y="138.6">+3V3</text>
<text x="208.2" y="138.6">+5V</text>
<text x="209.1" y="143.9" transform="rotate(-90 209.1 143.9)">0</text>
<text x="246.3" y="138.6">+3V3</text>
<text x="258.7" y="138.6">+5V</text>
<text x="259.5" y="143.9" transform="rotate(-90 259.5 143.9)">0</text>
<text x="96.9" y="146.6" transform="rotate(-90 96.9 146.6)">NM</text>
<text x="102.5" y="146.6" transform="rotate(-90 102.5 146.6)">NM</text>
<text x="113.2" y="149.7">J17</text>
<text x="147.4" y="146.6" transform="rotate(-90 147.4 146.6)">NM</text>
<text x="153" y="146.6" transform="rotate(-90 153 146.6)">NM</text>
<text x="163.7" y="149.7">J19</text>
<text x="197.9" y="146.6" transform="rotate(-90 197.9 146.6)">NM</text>
<text x="203.5" y="146.6" transform="rotate(-90 203.5 146.6)">NM</text>
<text x="214.2" y="149.7">J21</text>
<text x="248.3" y="146.6" transform="rotate(-90 248.3 146.6)">NM</text>
<text x="253.9" y="146.6" transform="rotate(-90 253.9 146.6)">NM</text>
<text x="264.7" y="149.7">J23</text>
<text x="76.8" y="153.6">SCL_5</text>
<text x="76.8" y="155.4">SDA_5</text>
<text x="84.1" y="153.7">R65</text>
<text x="84.1" y="155.5">R66</text>
<text x="91.6" y="153.7">33</text>
<text x="91.6" y="155.5">33</text>
<text x="97.1" y="153.4" transform="rotate(-90 97.1 153.4)">R68</text>
<text x="102.7" y="153.4" transform="rotate(-90 102.7 153.4)">R70</text>
<text x="108.3" y="151.5" transform="rotate(-90 108.3 151.5)">R72</text>
<text x="127.3" y="153.6">SCL_6</text>
<text x="127.3" y="155.4">SDA_6</text>
<text x="134.6" y="153.7">R75</text>
<text x="134.6" y="155.5">R76</text>
<text x="142" y="153.7">33</text>
<text x="142" y="155.5">33</text>
<text x="147.6" y="153.4" transform="rotate(-90 147.6 153.4)">R78</text>
<text x="153.2" y="153.4" transform="rotate(-90 153.2 153.4)">R80</text>
<text x="158.8" y="151.5" transform="rotate(-90 158.8 151.5)">R82</text>
<text x="177.8" y="153.6">SCL_7</text>
<text x="177.8" y="155.4">SDA_7</text>
<text x="185" y="153.7">R85</text>
<text x="185" y="155.5">R86</text>
<text x="192.5" y="153.7">33</text>
<text x="192.5" y="155.5">33</text>
<text x="198" y="153.4" transform="rotate(-90 198 153.4)">R88</text>
<text x="203.6" y="153.4" transform="rotate(-90 203.6 153.4)">R90</text>
<text x="209.3" y="151.5" transform="rotate(-90 209.3 151.5)">R92</text>
<text x="228.2" y="153.6">SCL_8</text>
<text x="228.2" y="155.4">SDA_8</text>
<text x="235.5" y="153.7">R95</text>
<text x="235.5" y="155.5">R96</text>
<text x="243" y="153.7">33</text>
<text x="243" y="155.5">33</text>
<text x="248.5" y="153.4" transform="rotate(-90 248.5 153.4)">R98</text>
<text x="254.1" y="153.9" transform="rotate(-90 254.1 153.9)">R100</text>
<text x="259.7" y="152" transform="rotate(-90 259.7 152)">R102</text>
<text x="113.1" y="161.4">BM04B-GHS-TBT</text>
<text x="163.5" y="161.4">BM04B-GHS-TBT</text>
<text x="214" y="161.4">BM04B-GHS-TBT</text>
<text x="264.5" y="161.4">BM04B-GHS-TBT</text>
<text x="97.1" y="166.1" transform="rotate(-90 97.1 166.1)">D35</text>
<text x="102.7" y="166.1" transform="rotate(-90 102.7 166.1)">D37</text>
<text x="147.6" y="166.1" transform="rotate(-90 147.6 166.1)">D39</text>
<text x="153.2" y="166.1" transform="rotate(-90 153.2 166.1)">D41</text>
<text x="198" y="166.1" transform="rotate(-90 198 166.1)">D43</text>
<text x="203.6" y="166.1" transform="rotate(-90 203.6 166.1)">D45</text>
<text x="248.5" y="166.1" transform="rotate(-90 248.5 166.1)">D47</text>
<text x="254.1" y="166.1" transform="rotate(-90 254.1 166.1)">D49</text>
<text x="100.1" y="169.6" transform="rotate(-90 100.1 169.6)">DF2B5M4CT,L3F</text>
<text x="105.7" y="169.6" transform="rotate(-90 105.7 169.6)">DF2B5M4CT,L3F</text>
<text x="150.6" y="169.6" transform="rotate(-90 150.6 169.6)">DF2B5M4CT,L3F</text>
<text x="156.2" y="169.6" transform="rotate(-90 156.2 169.6)">DF2B5M4CT,L3F</text>
<text x="201" y="169.6" transform="rotate(-90 201 169.6)">DF2B5M4CT,L3F</text>
<text x="206.6" y="169.6" transform="rotate(-90 206.6 169.6)">DF2B5M4CT,L3F</text>
<text x="251.5" y="169.6" transform="rotate(-90 251.5 169.6)">DF2B5M4CT,L3F</text>
<text x="257.1" y="169.6" transform="rotate(-90 257.1 169.6)">DF2B5M4CT,L3F</text>
<text x="104.5" y="176.8">GND</text>
<text x="155" y="176.8">GND</text>
<text x="205.4" y="176.8">GND</text>
<text x="255.9" y="176.8">GND</text>
</g>
<g font-size="1.6" fill="#505050">
<text x="40.2" y="47.1">1</text>
<text x="43" y="47.9">A0</text>
<text x="51.4" y="47.9">VCC</text>
<text x="56.5" y="47.1">24</text>
<text x="40.2" y="49">2</text>
<text x="40.2" y="50.9">3</text>
<text x="40.2" y="52.7">4</text>
<text x="43" y="49.8">A1</text>
<text x="43" y="51.7">RESET</text>
<text x="43" y="53.6">SD0</text>
<text x="51.5" y="49.8">SDA</text>
<text x="51.7" y="51.7">SCL</text>
<text x="52.7" y="53.6">A2</text>
<text x="56.5" y="52.7">21</text>
<text x="56.5" y="50.9">22</text>
<text x="56.5" y="49">23</text>
<text x="40.2" y="54.6">5</text>
<text x="40.2" y="56.5">6</text>
<text x="40.2" y="58.3">7</text>
<text x="43" y="55.4">SC0</text>
<text x="43" y="57.3">SD1</text>
<text x="43" y="59.2">SC1</text>
<text x="51.7" y="59.2">SC6</text>
<text x="51.7" y="55.4">SC7</text>
<text x="51.8" y="57.3">SD7</text>
<text x="56.5" y="58.3">18</text>
<text x="56.5" y="56.5">19</text>
<text x="56.5" y="54.6">20</text>
<text x="39.4" y="63.9">10</text>
<text x="39.4" y="65.8">11</text>
<text x="40.2" y="60.2">8</text>
<text x="40.2" y="62.1">9</text>
<text x="43" y="61">SD2</text>
<text x="43" y="62.9">SC2</text>
<text x="43" y="64.8">SD3</text>
<text x="51.7" y="62.9">SC5</text>
<text x="51.8" y="64.8">SD5</text>
<text x="51.8" y="61">SD6</text>
<text x="56.5" y="65.8">14</text>
<text x="56.5" y="63.9">15</text>
<text x="56.5" y="62.1">16</text>
<text x="56.5" y="60.2">17</text>
<text x="39.4" y="67.7">12</text>
<text x="43" y="66.6">SC3</text>
<text x="43" y="68.5">GND</text>
<text x="51.7" y="66.6">SC4</text>
<text x="51.8" y="68.5">SD4</text>
<text x="56.5" y="67.7">13</text>
<text x="115.4" y="93.9">1</text>
<text x="115.4" y="95.7">2</text>
<text x="165.9" y="93.9">1</text>
<text x="165.9" y="95.7">2</text>
<text x="216.4" y="93.9">1</text>
<text x="216.4" y="95.7">2</text>
<text x="266.9" y="93.9">1</text>
<text x="266.9" y="95.7">2</text>
<text x="115.4" y="97.6">3</text>
<text x="115.4" y="99.5">4</text>
<text x="165.9" y="97.6">3</text>
<text x="165.9" y="99.5">4</text>
<text x="216.4" y="97.6">3</text>
<text x="216.4" y="99.5">4</text>
<text x="266.9" y="97.6">3</text>
<text x="266.9" y="99.5">4</text>
<text x="115.4" y="151.8">1</text>
<text x="115.4" y="153.7">2</text>
<text x="115.4" y="155.6">3</text>
<text x="165.9" y="151.8">1</text>
<text x="165.9" y="153.7">2</text>
<text x="165.9" y="155.6">3</text>
<text x="216.4" y="151.8">1</text>
<text x="216.4" y="153.7">2</text>
<text x="216.4" y="155.6">3</text>
<text x="266.9" y="151.8">1</text>
<text x="266.9" y="153.7">2</text>
<text x="266.9" y="155.6">3</text>
<text x="115.4" y="157.4">4</text>
<text x="165.9" y="157.4">4</text>
<text x="216.4" y="157.4">4</text>
<text x="266.9" y="157.4">4</text>
</g>
</svg>
